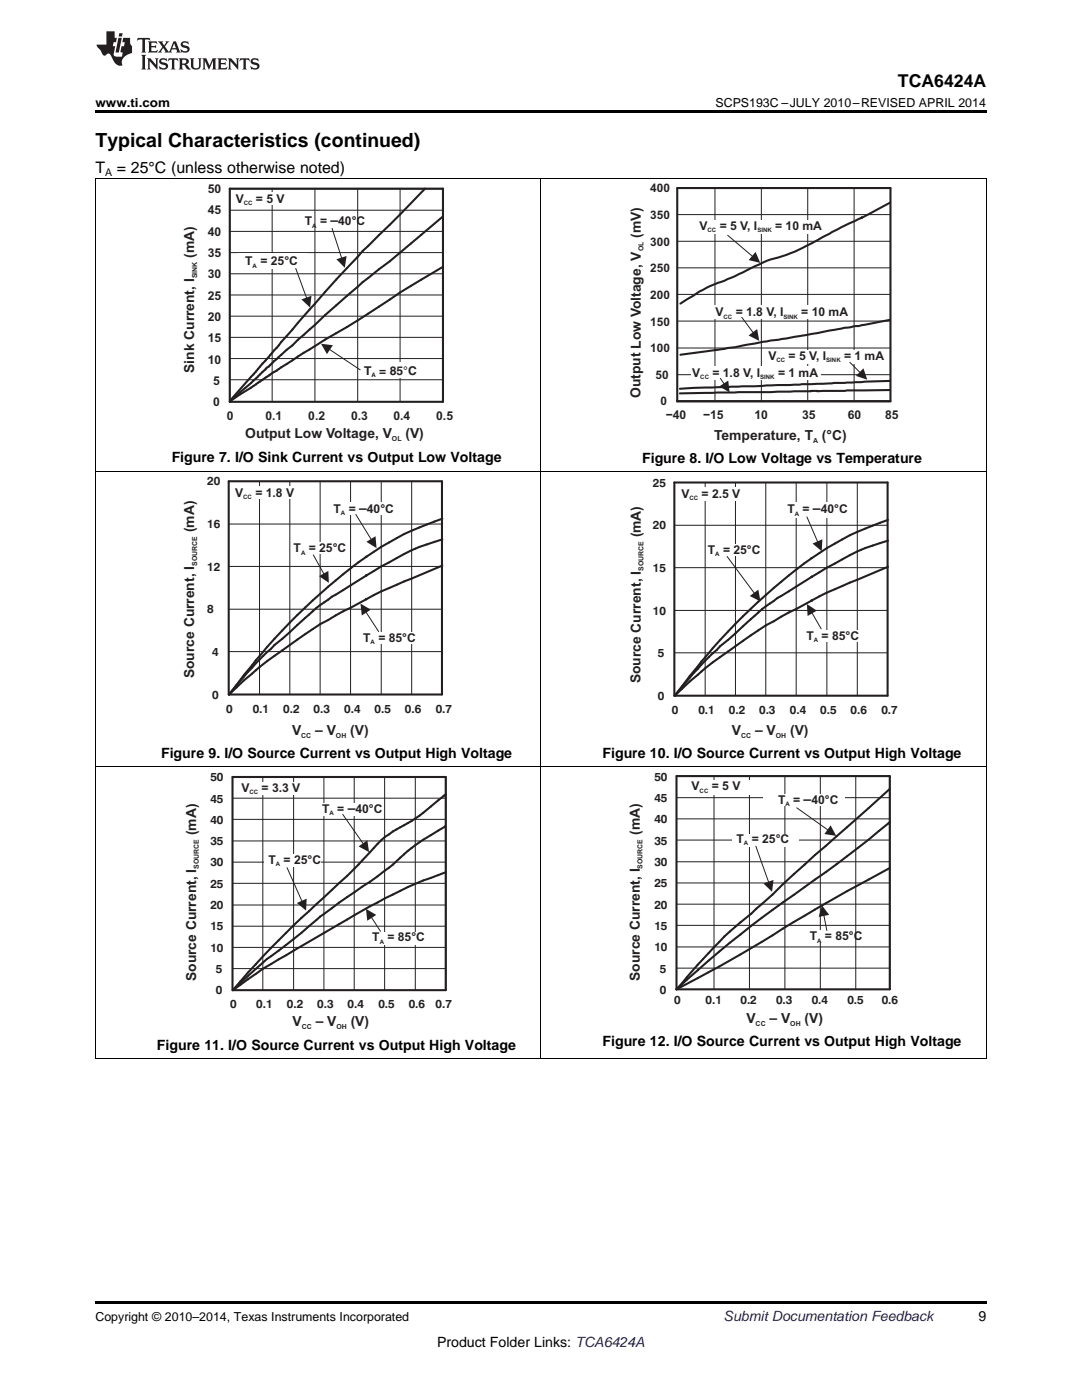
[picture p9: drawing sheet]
<svg xmlns="http://www.w3.org/2000/svg" width="216mm" height="279mm" viewBox="0 0 216 279" stroke-linecap="round" stroke-linejoin="round" font-family="sans-serif">
<path d="M19 211.2l.2 .1zM196.7 211.2l.1 .1zM19 259.7h177.8v.5h-177.8z" fill="#000"/>
<path d="M19.1 153.1v58.2M107.9 153.1v58.2M196.8 153.1v58.2M19 211.2h177.8" fill="none" stroke="#000" stroke-width=".2"/>
<path d="M46.4 155.1h42.5v42.5h-42.5zM88.5 158.9l.4-.4-1.5 1.2a32.3 32.3 0 0 1-6.8 5l-2.2 1.2a15.6 15.6 0 0 0-4.6 4.2l-4.5 4.7-3.1 2.8a195.7 195.7 0 0 0-19.7 20M88.8 164.9a47.3 47.3 0 0 0-11.2 8.3l-3.8 2.8a109.2 109.2 0 0 0-12.2 8.8l-4.5 3.8a75.8 75.8 0 0 0-10.6 9M89 174a113.3 113.3 0 0 0-21.3 10.4l-9.1 5.3a84.6 84.6 0 0 0-12.1 7.9" fill="none" stroke="#231f20" stroke-width=".41"/>
<g fill="none" stroke="#231f20" stroke-width=".2">
<path d="M46.4 159.3h42.5M52.4 155.1v42.5M58.6 155.1v42.5M64.6 155.1v42.5M70.7 155.1v42.5M76.7 155.1v42.5M82.9 155.1v42.5M89 155.1v42.5M46.4 176.3h42.5M46.4 172.1h42.5M46.4 167.8h42.5M46.4 163.5h42.5"/>
<path d="M46.4 180.6h42.5M46.4 193.3h42.5M46.4 189.1h42.5M46.4 184.8h42.5"/>
</g>
<g fill="#fff">
<path d="M47.7 156.1h14.2v2.4h-14.2z" fill-rule="evenodd"/>
<path d="M62.1 160.4h13.9v2.4h-13.9z" fill-rule="evenodd"/>
<path d="M52.7 170.5h11.4v2.4h-11.4z" fill-rule="evenodd"/>
<path d="M73.9 185.9h12.3v2.6h-12.3z" fill-rule="evenodd"/>
</g>
<path d="M68.4 162.5l4.1 5.9" fill="none" stroke="#231f20" stroke-width=".2"/>
<path d="M71.6 168.9l1.7-1.2 .3 2.4z" fill="#231f20"/>
<path d="M57.3 173.2l3 6.7" fill="none" stroke="#231f20" stroke-width=".2"/>
<path d="M59.2 180.2l2-.9-.1 2.4z" fill="#231f20"/>
<path d="M74.1 183.1l1.8 2.8" fill="none" stroke="#231f20" stroke-width=".2"/>
<path d="M73 181.4l2.1 1.2-1.8 1.2z" fill="#231f20"/>
<g fill="none" stroke="#231f20" stroke-width=".2">
<path d="M135 159.2h42.5M142.5 154.9v42.5M149.5 155v42.5M156.6 154.8v42.6M163.7 155v42.5M135 176.2h42.5M135 172h42.5M135 167.7h42.5M135 163.4h42.5M135 193.2h42.5M135 189h42.5M135 184.7h42.5"/>
<path d="M135 180.4h42.5M135 197.4v-42.5h42.5v42.5"/>
</g>
<path d="M135 154.9h42.5v42.5h-42.5zM177.5 157.5l-4.2 3.8a536 536 0 0 0-21.3 19.1l-2.1 1.9a86.4 86.4 0 0 0-13.8 14l-1.1 1.1M177.3 164.3l.2-.2a275.9 275.9 0 0 1-21.3 16 202.4 202.4 0 0 0-21.2 17.3M177.5 173.2a544.4 544.4 0 0 0-29.7 17.3l-12.8 6.9" fill="none" stroke="#231f20" stroke-width=".41"/>
<g fill="#fff">
<path d="M136.5 155.6h14.5v2.9h-14.5z" fill-rule="evenodd"/>
<path d="M152.3 158.5h16.4v2.4h-16.4z" fill-rule="evenodd"/>
<path d="M161.2 185.7h13.6v2.4h-13.6z" fill-rule="evenodd"/>
<path d="M146.1 166.4h13.3v2.5h-13.3z" fill-rule="evenodd"/>
</g>
<path d="M159 161.2l6.2 4.4" fill="none" stroke="#231f20" stroke-width=".2"/>
<path d="M165.7 164.7l1.2 2.1-2.4-.3z" fill="#231f20"/>
<path d="M150.8 168.9l2.6 7.2" fill="none" stroke="#231f20" stroke-width=".2"/>
<path d="M152.3 176.3l2-.7-.2 2.4z" fill="#231f20"/>
<path d="M164.4 182.7l.6 3" fill="none" stroke="#231f20" stroke-width=".2"/>
<path d="M164 180.7l1.5 1.9-2.1 .4z" fill="#231f20"/>
<path d="M51.8 96v42.6M57.8 96v42.6M63.9 96v42.6M69.9 96v42.6M76.1 96v42.6M82.1 96v42.6M45.6 113h42.6M45.6 104.6h42.6M45.6 130h42.6M45.6 121.6h42.6M170.8 154.9v42.5" fill="none" stroke="#231f20" stroke-width=".2"/>
<path d="M19.1 94.2v58.9M107.9 94.2v58.9M196.8 94.2v58.9M19 153.1h177.8" fill="none" stroke="#000" stroke-width=".2"/>
<path d="M45.6 96h42.6v42.6h-42.6zM73 111.1h.1M73 119.6h.1M73 114.9h.1M73.1 119.6l-4.6 2.4a120.8 120.8 0 0 0-16.7 11.1l-3.1 2.7-3 2.8M73.1 114.9l-3.1 1.9a54.2 54.2 0 0 0-12.2 9.4 71.7 71.7 0 0 0-12.1 12.4M73.1 111.1a121.9 121.9 0 0 0-27.4 27.5M88.3 112.9l-12.2 5.1-3 1.6M88.3 107.6l-1.6 .5a34.7 34.7 0 0 0-9 4.1l-4.6 2.7M88.3 103.5a56.4 56.4 0 0 0-15.2 7.6" fill="none" stroke="#231f20" stroke-width=".41"/>
<g fill="#fff">
<path d="M47.1 97.1h15.6v2.4h-15.6z" fill-rule="evenodd"/>
<path d="M65.5 100.4h13.1v2.4h-13.1z" fill-rule="evenodd"/>
<path d="M58.4 108.2h10.7v2.4h-10.7z" fill-rule="evenodd"/>
<path d="M72.2 126.1h12.3v2.4h-12.3z" fill-rule="evenodd"/>
</g>
<path d="M71 102.7l3.1 5" fill="none" stroke="#231f20" stroke-width=".2"/>
<path d="M73.1 108.1l1.8-1.1 .2 2.4z" fill="#231f20"/>
<path d="M62.5 110.7l2.1 3.9" fill="none" stroke="#231f20" stroke-width=".2"/>
<path d="M63.7 115l1.8-1.1 .1 2.4z" fill="#231f20"/>
<path d="M73 122.2l2.6 3.8" fill="none" stroke="#231f20" stroke-width=".2"/>
<path d="M71.9 120.5l2.1 1.2-1.8 1.1z" fill="#231f20"/>
<path d="M134.6 96.3h42.5v42.5h-42.5zM161.9 111.4h.1M161.9 119.8h.1M161.9 115.1h.1M162 119.8l-4.6 2.4a120.8 120.8 0 0 0-16.7 11.2l-3.1 2.6-3 2.8M162 115.1l-3.1 1.9a54.2 54.2 0 0 0-12.1 9.4 71.7 71.7 0 0 0-12.2 12.4M162 111.4a121.9 121.9 0 0 0-27.4 27.4M177.2 113.1l-12.2 5.2-3 1.5M177.2 107.9l-1.6 .5a34.7 34.7 0 0 0-9 4.1l-4.6 2.6M177.2 103.8a56.4 56.4 0 0 0-15.2 7.6" fill="none" stroke="#231f20" stroke-width=".41"/>
<path d="M140.7 96.3v42.5M146.8 96.3v42.5M152.8 96.3v42.5M158.9 96.3v42.5M165 96.3v42.5M171.1 96.3v42.5M134.6 113.3h42.5M134.6 104.8h42.5M134.6 130.3h42.5M134.6 121.8h42.5" fill="none" stroke="#231f20" stroke-width=".2"/>
<g fill="#fff">
<path d="M136 97.4h11.9v2.6h-11.9z" fill-rule="evenodd"/>
<path d="M157 100.3h11.8v3.1h-11.8z" fill-rule="evenodd"/>
<path d="M141.2 108.5h10.6v2.4h-10.6z" fill-rule="evenodd"/>
<path d="M160.6 125.8h14v2.4h-14z" fill-rule="evenodd"/>
</g>
<path d="M161 103.2l2.2 5" fill="none" stroke="#231f20" stroke-width=".2"/>
<path d="M162.1 108.5l2-.9-.1 2.4z" fill="#231f20"/>
<path d="M145.1 111.1l5.4 7.3" fill="none" stroke="#231f20" stroke-width=".2"/>
<path d="M149.6 118.9l1.7-1.2 .4 2.3z" fill="#231f20"/>
<path d="M162 122.3l1.9 3.2" fill="none" stroke="#231f20" stroke-width=".2"/>
<path d="M161 120.6l2 1.3-1.9 1z" fill="#231f20"/>
<path d="M19.1 35.7v58.5M107.9 35.7v58.5M196.8 35.7v58.5M19 94.2h177.8" fill="none" stroke="#000" stroke-width=".2"/>
<path d="M142.7 37.4v42.6M151.9 37.4v42.6M161.2 37.4v42.6M170.4 37.4v42.6M135.1 58.8h42.6M135.1 53.5h42.6M135.1 48.2h42.6M135.1 42.8h42.6M135.1 74.8h42.6M135.1 64.1h42.6M135.1 69.5h42.6" fill="none" stroke="#231f20" stroke-width=".2"/>
<path d="M177.6 40.4l-5.7 3.1a129.3 129.3 0 0 0-11.8 6 36.4 36.4 0 0 1-7.1 2.5l-8.4 4a20.5 20.5 0 0 0-6.2 3l-2.6 1.6M177.6 63.8l-6.2 1.3-2.8 .3-21.9 3.9-10.9 1.5M135.1 80.1h42.6v-42.6h-42.6v42.6" fill="none" stroke="#231f20" stroke-width=".41"/>
<path d="M142.5 61h26.8v2.7h-26.8z" fill-rule="evenodd" fill="#fff"/>
<path d="M177.5 76l-41.8 1.6M177.5 77.8l-41.8 .7" fill="none" stroke="#231f20" stroke-width=".41"/>
<path d="M139.2 43.9h25v2.8h-25z" fill-rule="evenodd" fill="#fff"/>
<path d="M145.2 47l5 4.2" fill="none" stroke="#231f20" stroke-width=".2"/>
<path d="M150.8 50.3l.9 2.2-2.3-.6z" fill="#231f20"/>
<path d="M148 63.3l2.3 3.1" fill="none" stroke="#231f20" stroke-width=".2"/>
<path d="M149.4 66.9l1.7-1.2 .4 2.3z" fill="#231f20"/>
<g fill="#fff">
<path d="M152.9 69.8h23.7v2.7h-23.7z" fill-rule="evenodd"/>
<path d="M137.9 73.1h25.9v2.7h-25.9z" fill-rule="evenodd"/>
</g>
<path d="M169.6 72.3l2 2" fill="none" stroke="#231f20" stroke-width=".2"/>
<path d="M170.8 75l1.5-1.5 .7 2.3z" fill="#231f20"/>
<path d="M143.7 75.5l.8 1.1" fill="none" stroke="#231f20" stroke-width=".2"/>
<path d="M143.5 77.1l1.8-1.2 .3 2.4z" fill="#231f20"/>
<path d="M45.8 37.6h42.6v42.6h-42.6z" fill="none" stroke="#231f20" stroke-width=".41"/>
<path d="M45.8 58.9h42.6M45.8 54.6h42.6M45.8 50.4h42.6M45.8 46.2h42.6M45.8 42h42.6M45.8 75.8h42.6M45.8 71.6h42.6M45.8 67.3h42.6M45.8 63.1h42.6" fill="none" stroke="#231f20" stroke-width=".2"/>
<path d="M60.3 42.5h14.1v3.1h-14.1z" fill-rule="evenodd" fill="#fff"/>
<path d="M54.3 37.7v42.4M62.8 37.7v42.4M71.4 37.7v42.4M79.8 37.7v42.4M88.4 37.7h-42.6v42.4" fill="none" stroke="#231f20" stroke-width=".2"/>
<path d="M84.8 37.6l-5 5.2a295.8 295.8 0 0 0-22.6 24.3l-11.3 12.9M88.4 53.2l-6.4 3.9a382.9 382.9 0 0 1-19.2 12l-8.5 5.4-8.5 5.6 .1-.1M88.4 43.2l-10.6 9a207 207 0 0 0-17.2 14.6l-7.4 6.6-3.1 3.1-4.2 3.5" fill="none" stroke="#231f20" stroke-width=".41"/>
<g fill="#fff">
<path d="M47.2 38.5h9.8v2.4h-9.8z" fill-rule="evenodd"/>
<path d="M38 46.2h2.4v17.4h-2.4z" fill-rule="evenodd"/>
<path d="M47.4 50.5h14v3.2h-14z" fill-rule="evenodd"/>
<path d="M72.5 72.3h14.1v3.2h-14.1z" fill-rule="evenodd"/>
</g>
<path d="M59 53.6l2.2 5.9" fill="none" stroke="#231f20" stroke-width=".2"/>
<path d="M60.1 59.8l2.1-.8-.3 2.4z" fill="#231f20"/>
<path d="M66.3 45.6l1.9 5.9" fill="none" stroke="#231f20" stroke-width=".2"/>
<path d="M67.1 51.7l2.1-.6-.4 2.3z" fill="#231f20"/>
<path d="M65.7 69.7l6.2 4.1" fill="none" stroke="#231f20" stroke-width=".2"/>
<path d="M64.1 68.6l2.3 .3-1.2 1.8z" fill="#231f20"/>
<path d="M19 35.6h177.8" fill="none" stroke="#000" stroke-width=".2"/>
<path d="M19 22h177.8v.5h-177.8z" fill="#000"/>
<g fill="#231f20">
<path d="M27.5 7.6l-.1 .5 .4-.2h.6v.1v2.1l-.2 .4h1l-.3-.4v-2.1l.1-.1h.5l.5 .2-.2-.5zM29.5 8.3l.2 .3v1.5l-.2 .4h1.8l.2-.6a1.04 1.04 0 0 1-1.3 .2v-.7h.6l.3 .2v-.6l-.3 .2h-.6v-.6l.8-.1 .4 .3-.2-.5zM31.5 8.3l.9 1.1-.9 1.1h.8l-.2-.2 .5-.7 .4 .7-.2 .2h1.5l-.1-.2 .1-.4h.9l.1 .4-.2 .2h1l-.3-.3-.7-1.9h-.5l-.9 2-.8-1 .9-1h-.8l.1 .3-.3 .5-.4-.6 .2-.2zM34.7 8.6l.4 1h-.7zM36.3 8.4a.63 .63 0 0 0-.2 .7 .63 .63 0 0 0 .6 .4l.6 .2 .1 .2a.75 .75 0 0 1-.7 .4 .75 .75 0 0 1-.6-.5l.1 .7 .1-.1a1.11 1.11 0 0 0 1.5-.6 1.13 1.13 0 0 0-1.2-.8l-.1-.4a1.04 1.04 0 0 1 1.2 .2l-.2-.5-.1 .1-.5-.2zM28.2 10.9l.2 .4v2.2l-.2 .4h1l-.3-.4v-2.2l.3-.4zM29.3 11.6l.3 .4v1.5l-.3 .4h.8l-.2-.4v-1.3l1.5 1.7v-1.9l.2-.4h-.7l.2 .4v.9l-1.1-1.3zM32 11.8a.62 .62 0 0 0-.2 .7 .62 .62 0 0 0 .6 .4l.6 .1 .1 .3a.76 .76 0 0 1-.7 .3 .76 .76 0 0 1-.6-.4l.1 .7 .1-.1a1.11 1.11 0 0 0 1.5-.6 1.13 1.13 0 0 0-1.2-.8l-.1-.4a1.04 1.04 0 0 1 1.2 .2l-.2-.6-.1 .1-.5-.1zM33.7 11.6l-.2 .6a.61 .61 0 0 1 .8-.3v1.6l-.2 .4h.9l-.2-.4v-1.6a.63 .63 0 0 1 .8 .3l-.2-.6zM35.6 11.6l.3 .4v1.5l-.3 .4h1l-.2-.2v-.8l.5 .2a.76 .76 0 0 0 1.2 .7l-1-1a.58 .58 0 0 0 .6-.5 .58 .58 0 0 0-.5-.6zM36.4 11.9h.1a.45 .45 0 0 1 .5 .1 .45 .45 0 0 1 .1 .5l-.7 .2zM37.9 11.6l.2 .2a2.17 2.17 0 0 0 .3 1.9 .99 .99 0 0 0 1.6-.6v-1.1l.2-.4h-.7l.2 .2a1.92 1.92 0 0 1-.2 1.8 .6 .6 0 0 1-.9-.5v-1.1l.2-.4zM40.4 11.6l.2 .4v1.5l-.2 .4h.7l-.2-.4v-1.4l.8 1.8 .8-1.8v1.4l-.2 .4h.9l-.2-.4v-1.5l.2-.4h-.8l-.6 1.5-.6-1.5zM43.4 11.6l.2 .4v1.5l-.2 .4h1.8l.2-.6a1.04 1.04 0 0 1-1.3 .1v-.6h.5l.4 .2v-.6l-.4 .2h-.5v-.7h.8l.3 .3-.1-.6zM45.5 11.6l.2 .4v1.5l-.2 .4h.7l-.2-.4v-1.3l1.5 1.7v-1.9l.2-.4h-.7l.2 .4v.9l-1.1-1.3zM47.9 11.6l-.1 .6a.61 .61 0 0 1 .8-.3v1.6l-.3 .4h1l-.3-.4 .1-1.6a.63 .63 0 0 1 .7 .3l-.1-.6zM50.2 11.8a.62 .62 0 0 0-.2 .7 .62 .62 0 0 0 .6 .4l.6 .1 .2 .3a.76 .76 0 0 1-.8 .3 .76 .76 0 0 1-.6-.4l.1 .7 .2-.1a1.11 1.11 0 0 0 1.5-.6 1.13 1.13 0 0 0-1.3-.8l-.1-.4a1.04 1.04 0 0 1 1.2 .2l-.1-.6-.2 .1-.5-.1z"/>
<path d="M21.2 6.3v2.6h-1.9l.1 .4 .7 .9a.91 .91 0 0 0 1 .8 .56 .56 0 0 1 .5-.3 .56 .56 0 0 1 .5 .3l.4 .8a1.53 1.53 0 0 0 1.9 1.2 1.54 1.54 0 0 1 1-2.1l.9-.3v-1.4a1.52 1.52 0 0 1-.3-1.6h-1.4l-.2 .8h.5l-.2 .8h-.4l-.2 1v.2l.4 .1-.2 .8a1.93 1.93 0 0 1-1.6-.3l.3-1.8h-.5l.2-.8h.4l.2-.8h-.4v-1.3zM23.6 7.6l-.6 2.9h.7l.6-2.9zM23.8 6.6l-.1 .7h.6l.2-.7z"/>
</g>
<text font-size="3.9" x="19" y="29.3">Typical Characteristics (continued)</text>
<text font-size="3.5" x="179.2" y="17.3">TCA6424A</text>
<g font-size="3.2">
<text x="19" y="34.4">T</text>
<text x="23.3" y="34.4">= 25°C (unless otherwise noted)</text>
</g>
<g font-size="2.8" fill="#231f20">
<text x="65.9" y="45">–</text>
<text x="127.8" y="47.5" transform="rotate(-90 127.8 47.5)">(mV)</text>
<text x="38.8" y="51.5" transform="rotate(-90 38.8 51.5)">(mA)</text>
<text x="38.8" y="74.4" transform="rotate(-90 38.8 74.4)">Sink Current, I</text>
<text x="127.8" y="79.5" transform="rotate(-90 127.8 79.5)">Output Low Voltage, V</text>
<text x="48.9" y="87.4">Output Low Voltage, V</text>
<text x="80.9" y="87.4">(V)</text>
<text x="142.5" y="87.8">Temperature, T (°C)</text>
<text x="38.8" y="106.3" transform="rotate(-90 38.8 106.3)">(mA)</text>
<text x="71.7" y="102.3">–</text>
<text x="127.8" y="107.3" transform="rotate(-90 127.8 107.3)">(mA)</text>
<text x="162.2" y="102.4">–</text>
<text x="38.8" y="135.4" transform="rotate(-90 38.8 135.4)">Source Current, I</text>
<text x="127.8" y="136.4" transform="rotate(-90 127.8 136.4)">Source Current, I</text>
<text x="58.3" y="146.7">V</text>
<text x="62.9" y="146.7">– V</text>
<text x="69.9" y="146.7">(V)</text>
<text x="146.1" y="146.7">V</text>
<text x="150.7" y="146.7">– V</text>
<text x="157.7" y="146.7">(V)</text>
<text x="160.4" y="160.5">–</text>
<text x="39.1" y="166.7" transform="rotate(-90 39.1 166.7)">(mA)</text>
<text x="69.4" y="162.2">–</text>
<text x="127.7" y="166.7" transform="rotate(-90 127.7 166.7)">(mA)</text>
<text x="39.1" y="195.8" transform="rotate(-90 39.1 195.8)">Source Current, I</text>
<text x="127.7" y="195.8" transform="rotate(-90 127.7 195.8)">Source Current, I</text>
<text x="58.4" y="204.9">V</text>
<text x="63" y="204.9">– V</text>
<text x="70" y="204.9">(V)</text>
<text x="148.9" y="204.2">V</text>
<text x="153.5" y="204.2">– V</text>
<text x="160.5" y="204.2">(V)</text>
</g>
<g font-size="2.8">
<text x="34.3" y="92.1">Figure 7. I/O Sink Current vs Output Low Voltage</text>
<text x="128.1" y="92.5">Figure 8. I/O Low Voltage vs Temperature</text>
<text x="32.1" y="151.3">Figure 9. I/O Source Current vs Output High Voltage</text>
<text x="120.2" y="151.3">Figure 10. I/O Source Current vs Output High Voltage</text>
<text x="31.3" y="209.5">Figure 11. I/O Source Current vs Output High Voltage</text>
<text x="120.2" y="208.8">Figure 12. I/O Source Current vs Output High Voltage</text>
<text x="195.3" y="263.6">9</text>
<text x="87.2" y="268.9">Product Folder Links: TCA6424A</text>
</g>
<text font-size="2.8" fill="#0000c8" x="144.4" y="263.6">Submit Documentation Feedback</text>
<g font-size="2.5">
<text x="19" y="21.4">www.ti.com</text>
<text x="142.8" y="21.4">SCPS193C –JULY 2010–REVISED APRIL 2014</text>
<text x="19" y="263.6">Copyright © 2010–2014, Texas Instruments Incorporated</text>
</g>
<g font-size="2.4" fill="#231f20">
<text x="41.4" y="38.6">50</text>
<text x="47" y="40.4">V</text>
<text x="51.1" y="40.4">= 5 V</text>
<text x="41.4" y="47.1">40</text>
<text x="41.4" y="42.8">45</text>
<text x="60.8" y="45">T =</text>
<text x="67.5" y="45">40°C</text>
<text x="139.6" y="45.9">V</text>
<text x="143.6" y="45.9">= 5 V, I</text>
<text x="154.7" y="45.9">= 10 mA</text>
<text x="41.4" y="51.3">35</text>
<text x="48.9" y="53">T = 25°C</text>
<text x="41.4" y="59.8">25</text>
<text x="41.4" y="55.6">30</text>
<text x="41.4" y="64.1">20</text>
<text x="142.8" y="63.1">V</text>
<text x="146.8" y="63.1">= 1.8 V, I</text>
<text x="159.9" y="63.1">= 10 mA</text>
<text x="41.4" y="68.3">15</text>
<text x="153.3" y="71.7">V</text>
<text x="157.4" y="71.7">= 5 V, I</text>
<text x="168.4" y="71.7">= 1 mA</text>
<text x="41.4" y="72.6">10</text>
<text x="42.5" y="76.9">5</text>
<text x="72.7" y="74.8">T = 85°C</text>
<text x="138.1" y="75.2">V</text>
<text x="142.2" y="75.2">= 1.8 V, I</text>
<text x="155.2" y="75.2">= 1 mA</text>
<text x="42.5" y="81.1">0</text>
<text x="45.3" y="83.8">0</text>
<text x="53" y="83.8">0.1</text>
<text x="61.5" y="83.8">0.2</text>
<text x="70.1" y="83.8">0.3</text>
<text x="78.5" y="83.8">0.4</text>
<text x="87" y="83.8">0.5</text>
<text x="132.8" y="83.6">−40</text>
<text x="140.3" y="83.6">−15</text>
<text x="150.5" y="83.6">10</text>
<text x="160.1" y="83.6">35</text>
<text x="169.2" y="83.6">60</text>
<text x="176.6" y="83.6">85</text>
<text x="41.3" y="96.9">20</text>
<text x="46.9" y="99.1">V</text>
<text x="51" y="99.1">= 1.8 V</text>
<text x="136" y="99.3">V</text>
<text x="140" y="99.3">= 2.5 V</text>
<text x="41.3" y="105.4">16</text>
<text x="66.6" y="102.3">T =</text>
<text x="73.2" y="102.3">40°C</text>
<text x="157.1" y="102.4">T =</text>
<text x="163.8" y="102.4">40°C</text>
<text x="41.3" y="114">12</text>
<text x="58.6" y="110.2">T = 25°C</text>
<text x="141.2" y="110.5">T = 25°C</text>
<text x="41.3" y="122.4">8</text>
<text x="42.3" y="131">4</text>
<text x="72.5" y="128.1">T = 85°C</text>
<text x="160.9" y="127.6">T = 85°C</text>
<text x="42.3" y="139.4">0</text>
<text x="45.1" y="142.2">0</text>
<text x="50.4" y="142.2">0.1</text>
<text x="56.5" y="142.2">0.2</text>
<text x="62.6" y="142.2">0.3</text>
<text x="68.7" y="142.2">0.4</text>
<text x="74.8" y="142.2">0.5</text>
<text x="80.8" y="142.2">0.6</text>
<text x="86.9" y="142.2">0.7</text>
<text x="130.6" y="155.8">50</text>
<text x="48.2" y="158.1">V</text>
<text x="52.2" y="158.1">= 3.3 V</text>
<text x="130.6" y="160">45</text>
<text x="138" y="157.7">V</text>
<text x="142" y="157.7">= 5 V</text>
<text x="155.3" y="160.5">T =</text>
<text x="161.9" y="160.5">40°C</text>
<text x="64.3" y="162.2">T =</text>
<text x="70.9" y="162.2">40°C</text>
<text x="130.6" y="164.3">40</text>
<text x="53.6" y="172.4">T = 25°C</text>
<text x="130.6" y="172.8">30</text>
<text x="130.6" y="168.6">35</text>
<text x="147" y="168.2">T = 25°C</text>
<text x="130.6" y="177">25</text>
<text x="130.6" y="185.6">15</text>
<text x="130.6" y="181.3">20</text>
<text x="74.3" y="187.8">T = 85°C</text>
<text x="130.6" y="189.8">10</text>
<text x="161.6" y="187.7">T = 85°C</text>
<text x="131.7" y="194.1">5</text>
<text x="131.7" y="198.4">0</text>
<text x="134.5" y="200.4">0</text>
<text x="140.8" y="200.4">0.1</text>
<text x="147.8" y="200.4">0.2</text>
<text x="154.9" y="200.4">0.3</text>
<text x="162" y="200.4">0.4</text>
<text x="169.1" y="200.4">0.5</text>
<text x="175.9" y="200.4">0.6</text>
</g>
<g font-size="2.3" fill="#231f20">
<text x="129.8" y="38.4">400</text>
<text x="129.8" y="43.7">350</text>
<text x="129.8" y="49">300</text>
<text x="129.8" y="59.7">200</text>
<text x="129.8" y="54.4">250</text>
<text x="129.8" y="65">150</text>
<text x="129.8" y="70.3">100</text>
<text x="130.8" y="75.6">50</text>
<text x="131.8" y="80.9">0</text>
<text x="130.3" y="97.1">25</text>
<text x="130.3" y="105.7">20</text>
<text x="130.3" y="114.2">15</text>
<text x="130.3" y="122.7">10</text>
<text x="131.3" y="131.2">5</text>
<text x="131.3" y="139.7">0</text>
<text x="134.1" y="142.5">0</text>
<text x="139.4" y="142.5">0.1</text>
<text x="145.4" y="142.5">0.2</text>
<text x="151.5" y="142.5">0.3</text>
<text x="157.6" y="142.5">0.4</text>
<text x="163.7" y="142.5">0.5</text>
<text x="169.7" y="142.5">0.6</text>
<text x="175.9" y="142.5">0.7</text>
<text x="42" y="155.9">50</text>
<text x="42" y="160.2">45</text>
<text x="42" y="164.4">40</text>
<text x="42" y="172.9">30</text>
<text x="42" y="168.7">35</text>
<text x="42" y="177.2">25</text>
<text x="42" y="185.7">15</text>
<text x="42" y="181.4">20</text>
<text x="42" y="190">10</text>
<text x="43.1" y="194.2">5</text>
<text x="43.1" y="198.4">0</text>
<text x="45.9" y="201.3">0</text>
<text x="51.1" y="201.3">0.1</text>
<text x="57.2" y="201.3">0.2</text>
<text x="63.3" y="201.3">0.3</text>
<text x="69.4" y="201.3">0.4</text>
<text x="75.5" y="201.3">0.5</text>
<text x="81.5" y="201.3">0.6</text>
<text x="86.9" y="201.2">0.7</text>
</g>
<text font-size="2.1" x="21" y="35.1">A</text>
<g font-size="1.4" fill="#231f20">
<text x="128.4" y="50.2" transform="rotate(-90 128.4 50.2)">OL</text>
<text x="39.3" y="55.6" transform="rotate(-90 39.3 55.6)">SINK</text>
<text x="78.2" y="88">OL</text>
<text x="162.3" y="88.4">A</text>
<text x="39.3" y="112.9" transform="rotate(-90 39.3 112.9)">SOURCE</text>
<text x="128.4" y="113.9" transform="rotate(-90 128.4 113.9)">SOURCE</text>
<text x="60.1" y="147.2">CC</text>
<text x="67" y="147.2">OH</text>
<text x="147.9" y="147.2">CC</text>
<text x="154.8" y="147.2">OH</text>
<text x="39.7" y="173.4" transform="rotate(-90 39.7 173.4)">SOURCE</text>
<text x="128.2" y="173.3" transform="rotate(-90 128.2 173.3)">SOURCE</text>
<text x="60.2" y="205.4">CC</text>
<text x="67.1" y="205.4">OH</text>
<text x="150.8" y="204.7">CC</text>
<text x="157.7" y="204.7">OH</text>
</g>
<g font-size="1.2" fill="#231f20">
<text x="48.6" y="40.9">CC</text>
<text x="62.3" y="45.5">A</text>
<text x="141.2" y="46.4">CC</text>
<text x="151.1" y="46.4">SINK</text>
<text x="50.4" y="53.4">A</text>
<text x="144.4" y="63.6">CC</text>
<text x="156.3" y="63.6">SINK</text>
<text x="74.1" y="75.3">A</text>
<text x="139.7" y="75.7">CC</text>
<text x="151.7" y="75.7">SINK</text>
<text x="154.9" y="72.2">CC</text>
<text x="164.9" y="72.2">SINK</text>
<text x="48.5" y="99.6">CC</text>
<text x="137.6" y="99.8">CC</text>
<text x="68" y="102.8">A</text>
<text x="158.6" y="102.9">A</text>
<text x="60.1" y="110.7">A</text>
<text x="142.7" y="111">A</text>
<text x="74" y="128.6">A</text>
<text x="162.4" y="128.1">A</text>
<text x="49.8" y="158.5">CC</text>
<text x="139.6" y="158.2">CC</text>
<text x="156.7" y="160.9">A</text>
<text x="65.7" y="162.7">A</text>
<text x="55" y="172.9">A</text>
<text x="148.5" y="168.7">A</text>
<text x="75.8" y="188.3">A</text>
<text x="163.1" y="188.2">A</text>
</g>
</svg>
